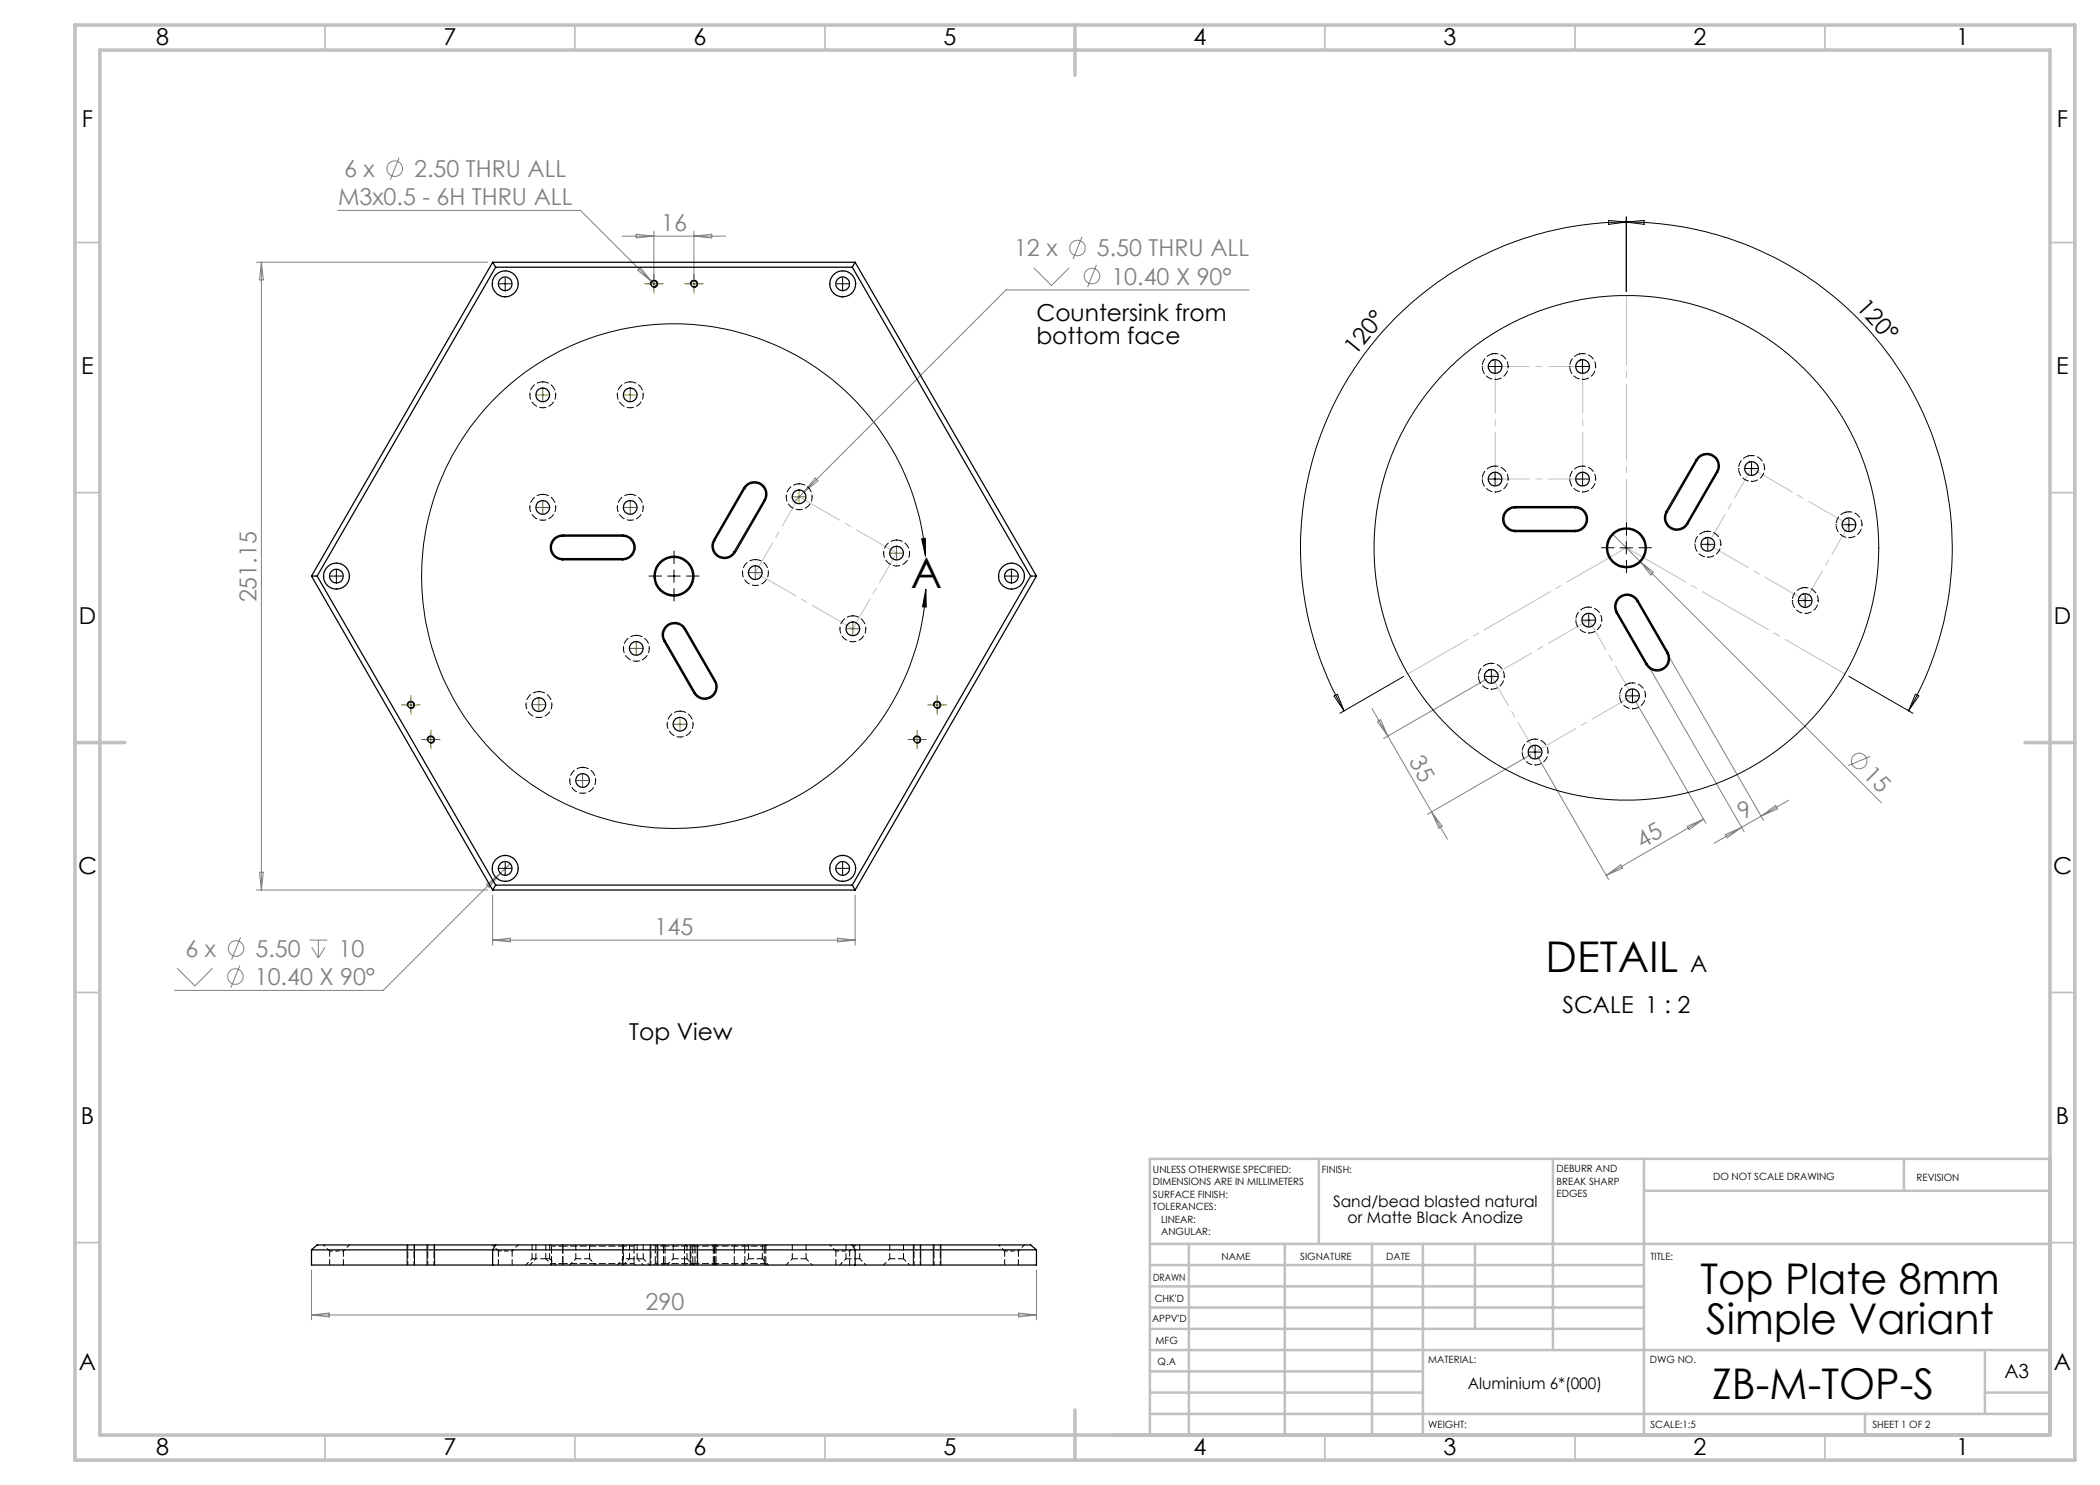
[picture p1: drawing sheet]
<svg xmlns="http://www.w3.org/2000/svg" width="420mm" height="297mm" viewBox="0 0 420 297" stroke-linecap="round" stroke-linejoin="round" font-family="sans-serif">
<g fill="none" stroke="#808080" stroke-width=".2">
<path d="M79.8 31.5l-1.7 4.4M51.3 52.5h46.2M52.3 52.5v125.5M52.3 52.5l.4 3.5h-.8zM67.6 42.1h48.5l15.1 15.1M124.4 47.2h20.7M127.2 46.8l3.6 .4-3.6 .4zM128.1 53.5l2.3 2.8-2.8-2.2zM130.8 46.2v9.6M138.8 46.2v9.6M138.8 47.2l3.5-.4v.8zM206.7 53.5l3.6 3.6 3.6-3.6"/>
<path d="M216.4 47.4l-1.8 4.4M219.3 53l-1.8 4.4M249.8 58h-48.6l-42.3 42.3M163.1 95.6l.5 .6-2.8 2.2zM322.6 106.9l5.3 5.3M327.9 112.2l48.4 48.3M327.9 112.2l2.8 2.3-.5 .5zM297.4 135.8l-20.7 11.9M330 133.7l18.8 32.6M333.9 131.4l18.8 32.7M274.4 141.7l11.9 20.7M275.5 144.3l.6-.4 1.5 3.3z"/>
<path d="M306.1 150.9l-20.6 12M307.5 151.3l14.2 24.6M327 140l14.2 24.7M374.1 151.3l-4.5 1.8M51.3 178h46.2M51.9 174.4h.8l-.4 3.6zM97.3 176.9l2.8-2.2-2.3 2.7zM98.5 179v10M102 172.7l-25.4 25.4h-41.7M171 179v10M286.3 162.4l3.2 5.4M286.3 162.4l2.1 2.8-.6 .4z"/>
<path d="M321.2 175.1l2.9-2.1 .4 .6zM337.5 165.3l3.2-1.5-2.9 2.1zM340.7 163.8l-19.5 11.3M345.1 166.9l3.2-1.4-2.9 2.1zM348.3 165.5l-5.5 3.2M352.2 163.2l2.9-2.1 .4 .7zM357.7 160.1l-9.4 5.4M35.4 193.6l3.6 3.6 3.5-3.6M48 193.1l-1.8 4.4M48.1 187.5l-1.8 4.4M61.9 188h3.6M62.3 189.4l1.4 2.2"/>
<path d="M63.7 188v3.6M65 189.4l-1.3 2.2M98.5 188h72.5M98.5 188l3.6-.4v.8zM167.5 187.6l3.5 .4-3.5 .4zM62.3 254v10M207.3 254v10M62.3 263h145M62.3 263l3.5-.4v.8zM203.7 262.6l3.6 .4-3.6 .4z"/>
<circle cx="78.9" cy="33.7" r="1.56"/>
<circle cx="215.5" cy="49.6" r="1.56"/>
<circle cx="218.4" cy="55.2" r="1.56"/>
<circle cx="371.8" cy="152.2" r="1.56"/>
<circle cx="47.1" cy="195.3" r="1.56"/>
<circle cx="47.2" cy="189.7" r="1.56"/>
</g>
<g fill="none" stroke="#000" stroke-width=".2">
<path d="M99.8 56.8h2.5M101 55.5v2.5M130.1 57a.75 .75 0 0 1 .6-1 .75 .75 0 0 1 .8 .8 .75 .75 0 0 1-.9 .7M138.1 57a.75 .75 0 0 1 .6-1 .75 .75 0 0 1 .8 .8 .75 .75 0 0 1-.9 .7M167.3 56.8h2.5M168.5 55.5v2.5M321.7 44.1l3.6 .3-3.6 .5zM325.3 43.4v14.9M325.3 44.4l3.5-.3v.8zM325.3 44.4a65.2 65.2 0 0 1 56.4 97.8M325.3 44.4a65.2 65.2 0 0 0-56.5 97.8M297.8 73.3h2.5"/>
<path d="M299 72.1v2.5M315.3 73.3h2.5M316.5 72.1v2.5M297.8 95.8h2.5M299 94.6v2.5M315.3 95.8h2.5M316.5 94.6v2.5M349.1 93.7h2.4M350.3 92.5v2.5M66 115.2h2.5M67.3 114v2.5M133.5 115.2h2.5"/>
<path d="M134.8 114v2.5M184.3 107.8l.8-.1v3.6zM185.1 111.3a50.5 50.5 0 0 0-75.9-39.6 50.5 50.5 0 0 0-2.3 85.5 50.5 50.5 0 0 0 77.9-35.4l.4-4M185.2 117.8v3.6h-.7zM201 115.2h2.6M202.3 114v2.5M324 109.6h2.5M325.3 108.3v2.5M340.3 108.9h2.5M341.6 107.6v2.5M361 118.9v2.5M368.5 104.9h2.6"/>
<path d="M369.8 103.7v2.5M266.8 139.2l.7-.4 1.3 3.4zM280.7 135.3l-12.7 7.4M297 135.3h2.5M298.3 134v2.5M316.5 124h2.5M317.7 122.8v2.5M325.2 139.2h2.5M326.5 137.9v2.5M359.8 120.1h2.5M369.7 135.3l12.9 7.4M383.1 138.8l.7 .4-2.1 3z"/>
<path d="M81.5 141.2a.74 .74 0 0 1 .6-.9 .74 .74 0 0 1 .8 .8 .74 .74 0 0 1-.9 .6M85.4 148.1a.75 .75 0 0 1 .7-.9 .75 .75 0 0 1 .8 .8 .75 .75 0 0 1-.9 .7M182.7 148.1a.75 .75 0 0 1 .7-.9 .75 .75 0 0 1 .8 .8 .75 .75 0 0 1-1 .7M186.7 141.2a.75 .75 0 0 1 .6-1 .75 .75 0 0 1 .9 .8 .75 .75 0 0 1-1 .7M305.8 150.4h2.5M307 149.2v2.5M99.8 173.7h2.5M101 172.4v2.5M167.3 173.7h2.5M168.5 172.4v2.5M81.4 249v4M82.9 249v4"/>
<path d="M85.4 249v4M86.9 249v4M130 249v4M131.6 249v4M138 249v4M139.5 249v4M182.7 249v4M184.1 249v4M186.7 249v4M188.2 249v4"/>
<circle cx="325.3" cy="109.6" r="50.5"/>
</g>
<path d="M299 73.3v22.5M316.5 95.8v-22.5M350.3 93.7l19.5 11.2M151.1 114.5l19.5 11.3M179.3 110.6l-19.5-11.2M317.8 124l-19.5 11.3M361.1 120.1l-19.5-11.3M307 150.4l19.5-11.2" fill="none" stroke="#c0c0c0" stroke-width=".2" stroke-dasharray="15.2 1.3 1.3 1.3" stroke-dashoffset="5.9"/>
<path d="M316.5 73.3h-17.5M159.8 99.4l-8.7 15.1M299 95.8h17.5M341.6 108.8l8.7-15.1M369.8 104.9l-8.7 15.2M170.6 125.8l8.7-15.2M298.3 135.3l8.7 15.1M326.5 139.2l-8.7-15.2" fill="none" stroke="#c0c0c0" stroke-width=".2" stroke-dasharray="15.2 1.3 1.3 1.3" stroke-dashoffset="8.4"/>
<path d="M325.3 109.6v-50.3M325.3 109.6l-43.7 25.2M325.3 109.6l43.6 25.1" fill="none" stroke="#c0c0c0" stroke-width=".2" stroke-dasharray="15.2 1.3 1.3 1.3" stroke-dashoffset="1.5"/>
<g fill="none" stroke="#c0c0c0" stroke-width=".35">
<path d="M65 5v5M115 5v5M165 5v5M265 5v5M315 5v5M365 5v5M15 48.5h5M410 48.5h5M15 98.5h5M410 98.5h5M15 198.5h5M410 198.5h5"/>
<path d="M15 248.5h5M410 248.5h5M65 287v5M115 287v5M165 287v5M265 287v5M315 287v5M365 287v5"/>
</g>
<g fill="none" stroke="#c0c0c0" stroke-width=".5">
<path d="M263.8 231.8v17M310.6 231.8v38.2M328.8 231.8v55.2M328.8 238.2h81.2M380.8 231.8v6.4M410 231.8h-180v55.2M230 248.8h180M230 257.3h98.8M230 253h98.8M237.8 248.8v38.2M257 248.8v38.2M274.4 248.8v38.2"/>
<path d="M284.6 248.8v38.2M295 248.8v17M230 265.8h98.8M230 261.5h98.8M230 278.5h54.6M230 274.3h54.6M230 270h180M397 278.5h13M397 270v12.8M230 282.8h180M373 282.8v4.2"/>
</g>
<path d="M15 5h400v287h-400zM20 10h390v277h-390zM215 5v10M15 148.5h10M405 148.5h10M215 282v10" fill="none" stroke="#c0c0c0" stroke-width=".7"/>
<g fill="none" stroke="#000" stroke-width=".2" stroke-dasharray="15.2 1.3 1.3 1.3">
<path d="M98.6 56.8h-.2M101.1 54.3v-.2M101.1 59.3v.1M103.6 56.8h.1M166.1 56.8h-.2M168.6 54.3v-.2M168.6 59.3v.1M171.1 56.8h.1M296.5 73.3h-.1M299 70.8v-.1M299 75.8v.1M301.5 73.3h.2"/>
<path d="M314 73.3h-.1M316.5 70.8v-.1M316.5 75.8v.1M319 73.3h.2M296.5 95.8h-.1M299 93.3v-.1M299 98.3v.1M301.5 95.8h.2M314 95.8h-.1M316.5 93.3v-.1M316.5 98.3v.1M319 95.8h.2"/>
<path d="M347.8 93.7h-.1M350.3 91.2v-.1M350.3 96.2v.1M352.8 93.7h.2M64.8 115.2h-.1M67.3 112.7v-.1M67.3 117.7v.1M69.8 115.2h.1M132.3 115.2h-2.5M134.8 112.7v-2.5M134.8 117.7v2.5M137.3 115.2h2.5"/>
<path d="M199.8 115.2h-.1M202.3 112.7v-.1M202.3 117.7v.1M204.8 115.2h.1M322.8 109.6h-2.5M325.3 107.1v-2.5M325.3 112.1v2.5M327.8 109.6h2.5M339.1 108.8h-.1M341.6 106.3v-.1M341.6 111.3v.2M344.1 108.8h.1"/>
<path d="M361.1 117.6v-.1M367.3 104.9h-.1M369.8 102.4v-.1M369.8 107.4v.2M372.3 104.9h.1M295.8 135.3h-.1M298.3 132.8v-.2M298.3 137.8v.1M300.8 135.3h.1M315.3 124h-.2M317.8 121.5v-.1M317.8 126.5v.1"/>
<path d="M320.3 124h.1M324 139.2h-.1M326.5 136.7v-.2M329 139.2h.1M358.6 120.1h-.2M361.1 122.6v.1M363.6 120.1h.1M304.5 150.4h-.1M307 147.9v-.1M307 152.9v.1M309.5 150.4h.1M326.5 141.7v.1"/>
<path d="M98.6 173.7h-.2M101.1 171.2v-.2M101.1 176.2v.1M103.6 173.7h.1M166.1 173.7h-.2M168.6 171.2v-.2M168.6 176.2v.1M171.1 173.7h.1"/>
</g>
<g fill="none" stroke="#808000" stroke-width=".2" stroke-dasharray="15.2 1.3 1.3 1.3">
<path d="M129.6 56.8h-.7M130.8 55.5v-.6M130.8 58v.6M132.1 56.8h.6M137.6 56.8h-.7M138.8 55.5v-.6M138.8 58v.6M140.1 56.8h.6M106.1 79h-.2M108.6 76.5v-.2M111.1 79h.1M123.6 79h-.2"/>
<path d="M126.1 76.5v-.2M128.6 79h.1M108.6 81.5v.1M108.6 99v-.2M126.1 81.5v.1M126.1 99v-.2M157.3 99.4h-.1M159.8 96.9v-.2M162.3 99.4h.2M106.1 101.5h-.2M108.6 104v.1M111.1 101.5h.1"/>
<path d="M123.6 101.5h-.2M126.1 104v.1M128.6 101.5h.1M148.6 114.5h-.1M151.1 112v-.1M151.1 117v.1M153.6 114.5h.1M159.8 101.9v.1M176.8 110.6h-.1M179.3 108.1v-.1M179.3 113.1v.1M181.8 110.6h.1"/>
<path d="M82.2 139.7v-.6M107.8 138.4v-.1M124.8 129.7h-.2M127.3 127.2v-.2M127.3 132.2v.1M129.8 129.7h.1M168.1 125.8h-.2M170.6 123.3v-.2M170.6 128.3v.1M173.1 125.8h.1M187.4 139.7v-.6M80.9 141h-.6"/>
<path d="M82.2 142.2v.6M83.4 141h.7M84.9 147.9h-.6M86.2 146.7v-.7M86.2 149.2v.6M87.4 147.9h.7M105.3 140.9h-.1M107.8 143.4v.1M110.3 140.9h.1M114 156.1h-.1M116.5 153.6v-.2M116.5 158.6v.1"/>
<path d="M119 156.1h.2M133.5 144.8h-.1M136 142.3v-.1M136 147.3v.1M138.5 144.8h.1M182.2 147.9h-.6M183.4 146.7v-.7M183.4 149.2v.6M184.7 147.9h.6M186.2 141h-.6M187.4 142.2v.6M188.7 141h.6"/>
</g>
<g fill="none" stroke="#808000" stroke-width=".2">
<path d="M129.5 56.8h2.5M130.8 55.5v2.5M137.5 56.8h2.6M138.8 55.5v2.5M107.3 79h2.5M108.5 77.7v2.5M124.8 79h2.5M126 77.7v2.5M158.6 99.4h2.5M159.8 98.1v2.5M107.3 101.5h2.5M108.5 100.2v2.5"/>
<path d="M124.8 101.5h2.5M126 100.2v2.5M149.8 114.5h2.5M151.1 113.3v2.5M178 110.6h2.6M179.3 109.4v2.5M82.2 139.7v2.5M107.8 139.7v2.5M126 129.7h2.5M127.2 128.4v2.5M169.3 125.8h2.5M170.6 124.5v2.5"/>
<path d="M187.4 139.7v2.5M80.9 141h2.5M84.9 147.9h2.5M86.1 146.7v2.5M106.5 140.9h2.5M115.3 156.1h2.5M116.5 154.8v2.5M134.8 144.8h2.5M136 143.6v2.5M182.2 147.9h2.5M183.4 146.7v2.5M186.2 141h2.5"/>
</g>
<path d="M184.3 107.8l.8-.1v3.6zM185.2 117.8v3.6h-.7z" fill="#000"/>
<g fill="none" stroke="#000" stroke-width=".25">
<path d="M98.5 52.5l.6 .9M98.5 52.5h72.5M98.5 52.5l-36.2 62.7M99.1 53.4h71.4M99.1 53.4l-35.7 61.8M170.5 53.4l35.6 61.8M171 52.5l-.5 .9M171 52.5l36.3 62.7M148.7 97.6a2.51 2.51 0 0 1 3.5-.9 2.51 2.51 0 0 1 .9 3.4M148.7 97.6l-6 10.4M148.7 97.6l.2 .1M148.9 97.7a2.26 2.26 0 0 1 3.1-.8 2.26 2.26 0 0 1 .9 3.1"/>
<path d="M148.9 97.7l-6 10.4M152.9 100l.2 .1M152.9 100l-6.1 10.3M339.2 91.9a2.49 2.49 0 0 1 3.4-.9 2.49 2.49 0 0 1 .9 3.4M339.2 91.9l-6 10.4M339.2 91.9l.2 .1M339.4 92a2.24 2.24 0 0 1 3.1-.8 2.24 2.24 0 0 1 .8 3.1M339.4 92l-6 10.4M343.3 94.3l.2 .1M343.3 94.3l-6 10.4M343.5 94.4l-6 10.4M62.3 115.2h1.1"/>
<path d="M62.3 115.2l36.2 62.8M63.4 115.2l35.7 61.8M112.5 107a2.49 2.49 0 0 0-2.5 2.5 2.49 2.49 0 0 0 2.5 2.5M112.5 107.2a2.24 2.24 0 0 0-2.2 2.3 2.24 2.24 0 0 0 2.2 2.2M112.5 112h12M112.5 107h12M112.5 107v.2M112.5 111.7v.3M112.5 107.2h12M112.5 111.7h12M124.5 107a2.49 2.49 0 0 1 2.6 2.5 2.49 2.49 0 0 1-2.6 2.5M124.5 107.2a2.24 2.24 0 0 1 2.3 2.3 2.24 2.24 0 0 1-2.3 2.2"/>
<path d="M124.5 107v.2M124.5 111.7v.3M142.7 108a2.51 2.51 0 0 0 1 3.4 2.51 2.51 0 0 0 3.4-.9M142.7 108l.2 .1M142.9 108.1a2.24 2.24 0 0 0 .8 3.1 2.24 2.24 0 0 0 3.1-.9M146.8 110.3l.3 .2M153.1 100.1l-6 10.4M206.1 115.2h1.2M206.1 115.2l-35.6 61.8M207.3 115.2l-36.3 62.8M303 101.3a2.5 2.5 0 0 0-2.5 2.5 2.5 2.5 0 0 0 2.5 2.5M303 101.6a2.26 2.26 0 0 0-2.2 2.2 2.26 2.26 0 0 0 2.2 2.3"/>
<path d="M303 106.3h12M303 101.3h12M303 101.3v.3M303 106.1v.2M303 101.6h12M303 106.1h12M315 101.3a2.5 2.5 0 0 1 2.5 2.5 2.5 2.5 0 0 1-2.5 2.5M315 101.6a2.26 2.26 0 0 1 2.3 2.2 2.26 2.26 0 0 1-2.3 2.3M315 101.3v.3M315 106.1v.2M333.2 102.3a2.51 2.51 0 0 0 .9 3.4 2.51 2.51 0 0 0 3.4-.9M333.2 102.3l.2 .1"/>
<path d="M333.4 102.4a2.24 2.24 0 0 0 .9 3.1 2.24 2.24 0 0 0 3-.8M337.3 104.7l.2 .1M132.8 128.2l6 10.4M133 128.1l-.2 .1M133 128.1l6 10.4M136.9 125.9a2.24 2.24 0 0 0-3.1-.9 2.24 2.24 0 0 0-.8 3.1M136.9 125.9l6 10.3M137.1 125.7a2.49 2.49 0 0 0-3.4-.9 2.49 2.49 0 0 0-.9 3.4M137.1 125.7l6 10.4M137.1 125.7l-.2 .2M139 138.5l-.2 .1M142.9 136.2a2.24 2.24 0 0 1-.8 3.1 2.24 2.24 0 0 1-3.1-.8"/>
<path d="M143.1 136.1a2.49 2.49 0 0 1-.9 3.5 2.49 2.49 0 0 1-3.4-1M143.1 136.1l-.2 .1M323.3 122.6l5.9 10.4M323.5 122.4l-.2 .2M323.5 122.4l6 10.5M327.4 120.2a2.26 2.26 0 0 0-3.1-.8 2.26 2.26 0 0 0-.8 3M327.4 120.2l6 10.4M327.6 120.1a2.51 2.51 0 0 0-3.4-.9 2.51 2.51 0 0 0-.9 3.4M327.6 120.1l6 10.4M327.6 120.1l-.2 .1M329.5 132.9l-.3 .1M333.4 130.6a2.26 2.26 0 0 1-.9 3.1 2.26 2.26 0 0 1-3-.8"/>
<path d="M333.6 130.5a2.51 2.51 0 0 1-.9 3.4 2.51 2.51 0 0 1-3.5-.9M333.6 130.5l-.2 .1M98.5 178h72.5M99.1 177h71.4M99.1 177l-.6 1M170.5 177l.5 1M62.3 250v3h145v-3M62.3 250h145M62.3 250l1.1-1h142.7l1.2 1M99.1 249l-.6 1v3M170.5 249l.5 1v3"/>
<circle cx="101" cy="56.8" r="2.6"/>
<circle cx="101" cy="56.8" r="1.37"/>
<circle cx="130.8" cy="56.8" r=".62"/>
<circle cx="138.8" cy="56.8" r=".62"/>
<circle cx="168.5" cy="56.8" r="2.59"/>
<circle cx="168.5" cy="56.8" r="1.38"/>
<circle cx="108.5" cy="79" r="1.38"/>
<circle cx="126" cy="79" r="1.38"/>
<circle cx="299" cy="73.3" r="1.38"/>
<circle cx="316.5" cy="73.3" r="1.38"/>
<circle cx="159.8" cy="99.4" r="1.37"/>
<circle cx="299" cy="95.8" r="1.38"/>
<circle cx="316.5" cy="95.8" r="1.38"/>
<circle cx="350.3" cy="93.7" r="1.38"/>
<circle cx="67.3" cy="115.2" r="1.37"/>
<circle cx="67.3" cy="115.2" r="2.59"/>
<circle cx="108.5" cy="101.5" r="1.38"/>
<circle cx="126" cy="101.5" r="1.38"/>
<circle cx="134.8" cy="115.2" r="4"/>
<circle cx="134.8" cy="115.2" r="3.8"/>
<circle cx="151.1" cy="114.5" r="1.36"/>
<circle cx="179.3" cy="110.6" r="1.38"/>
<circle cx="202.3" cy="115.2" r="2.6"/>
<circle cx="202.3" cy="115.2" r="1.37"/>
<circle cx="325.3" cy="109.6" r="4"/>
<circle cx="325.3" cy="109.6" r="3.8"/>
<circle cx="341.6" cy="108.9" r="1.38"/>
<circle cx="369.8" cy="105" r="1.38"/>
<circle cx="127.3" cy="129.7" r="1.37"/>
<circle cx="170.6" cy="125.8" r="1.38"/>
<circle cx="298.3" cy="135.3" r="1.38"/>
<circle cx="317.8" cy="124" r="1.37"/>
<circle cx="326.5" cy="139.2" r="1.38"/>
<circle cx="361" cy="120.1" r="1.37"/>
<circle cx="82.2" cy="141" r=".61"/>
<circle cx="86.2" cy="147.9" r=".63"/>
<circle cx="107.8" cy="140.9" r="1.38"/>
<circle cx="116.5" cy="156.1" r="1.37"/>
<circle cx="136" cy="144.8" r="1.37"/>
<circle cx="183.4" cy="147.9" r=".62"/>
<circle cx="187.4" cy="141" r=".62"/>
<circle cx="307" cy="150.4" r="1.38"/>
<circle cx="101" cy="173.7" r="2.6"/>
<circle cx="101.1" cy="173.7" r="1.36"/>
<circle cx="168.5" cy="173.7" r="2.59"/>
<circle cx="168.6" cy="173.7" r="1.37"/>
</g>
<path d="M65.9 250.2h1.4M67.3 250.2h1.4M99.7 250.2h1.4M101.1 250.2h1.3M143.2 249.2h3.7M146.9 252.7h-3.7M167.2 250.2h1.4M168.6 250.2h1.3M200.9 250.2h1.4M202.3 250.2h1.4" fill="none" stroke="#000" stroke-width=".2" stroke-dasharray="1.3 .6" stroke-dashoffset=".7"/>
<g fill="none" stroke="#000" stroke-width=".2" stroke-dasharray="1.3 .6" stroke-dashoffset=".2">
<path d="M65.9 250.2v2.8M68.7 253v-2.8M99.7 250.2v2.8M102.4 253v-2.8M106.4 249v2.7M107.2 249v2.7M109.2 251.7h-2.8M109.2 251.7v-2.7M109.9 251.7v-2.7M115.2 249v2.7M117.9 251.7h-2.7M117.9 251.7v-2.7"/>
<path d="M124.7 249v2.7M125.9 249v2.7M127.4 251.7v-2.7M128.6 251.7h-2.7M128.6 251.7v-2.7M134.6 249v2.7M137.4 251.7h-2.8M137.4 251.7v-2.7M149.7 249v2.7M152.5 251.7h-2.8M152.5 251.7v-2.7M158.5 249v2.7"/>
<path d="M161.2 251.7h-2.7M161.2 251.7v-2.7M167.2 250.2v2.8M169.2 249v2.7M169.9 253v-2.8M171.9 251.7h-2.7M171.9 251.7v-2.7M177.9 249v2.7M180.7 251.7h-2.8M180.7 251.7v-2.7M200.9 250.2v2.8M203.7 253v-2.8"/>
</g>
<g fill="none" stroke="#000" stroke-width=".2" stroke-dasharray="1.3 .6">
<path d="M148.7 97.6l.3 .1M339.2 91.9l.2 .1M343.6 94.4l-.3-.1M112.6 107.2v-.2M112.6 111.7v.3M124.6 107v.2M124.6 112v-.3M143 108.1l-.3-.1M146.9 110.3l.2 .2M153.1 100.1l-.2-.2M303 101.6v-.3M303 106.1v.2"/>
<path d="M315 101.3v.3M315 106.3v-.2M333.4 102.4l-.2-.1M337.3 104.7l.3 .1M132.8 128.2l.2-.1M137.1 125.7l-.2 .1M139 138.5l-.2 .1M142.9 136.2l.2-.1M323.3 122.6l.2-.2M327.6 120.1l-.2 .1M329.5 132.8l-.2 .1M333.4 130.6l.2-.2"/>
<path d="M110.1 249l.2 .2M110.3 252.7l-.2 .3M112.6 249v.2M112.6 252.7v.3M124.6 249.2v-.2M124.6 253v-.3M126.8 249.2l.3-.2M127.1 253l-.3-.3M130.8 249l.3 .2M131.1 252.7l-.3 .3M132.5 249l.2 .2M132.7 249.2h.3"/>
<path d="M132.7 252.7l-.2 .3M132.8 253l.2-.3M133 252.7h-.3M133 249.2l-.2-.2M136.9 249.2l.2-.2M137.1 253l-.2-.3M138.6 249.2l.2-.2M138.8 249l.2 .2M138.8 253l-.2-.3M139 252.7l-.2 .3M142.4 249l.3 .2M142.7 252.7l-.3 .3"/>
<path d="M142.7 249l.3 .2M142.9 252.7l.2 .3M143 252.7l-.3 .3M143.1 249l-.2 .2M143.2 249.2l.3-.2M143.5 253l-.3-.3M146.9 252.7l.2 .3M147.1 249l-.2 .2M148.7 253l.3-.3M149 249.2l-.3-.2M152.9 249.2h.3M152.9 249.2l.2-.2"/>
<path d="M153.1 253l-.2-.3M153.2 252.7h-.3M153.2 249.2l.2-.2M153.4 253l-.2-.3"/>
</g>
<path d="M109.9 251.7h-.7M139 249.2h4.2M143.2 252.7h-4.2" fill="none" stroke="#000" stroke-width=".2" stroke-dasharray="1.3 .6" stroke-dashoffset=".4"/>
<g fill="none" stroke="#000" stroke-width=".2" stroke-dasharray="1.3 .6" stroke-dashoffset="-.2">
<path d="M110.3 249.2v3.5M112.6 249.2v3.5M124.6 249.2v3.5M126.8 252.7v-3.5M131.1 249.2v3.5M132.7 249.2v3.5M133 249.2v3.5M136.9 249.2v3.5M138.6 252.7v-3.5M139 249.2v3.5M142.7 249.2v3.5M142.9 249.2v3.5"/>
<path d="M143 249.2v3.5M143.2 252.7v-3.5M146.9 249.2v3.5M149 249.2v3.5M152.9 249.2v3.5M153.2 252.7v-3.5"/>
</g>
<g fill="none" stroke="#000" stroke-width=".2" stroke-dasharray="1.3 .6" stroke-dashoffset=".5">
<path d="M81.6 249v4M82.8 253v-4M85.6 249v4M86.8 253v-4M110.3 249.2h2.3M112.6 252.7h-2.3M124.6 249.2h2.2M126.8 252.7h-2.2M130.2 249v4M131.4 253v-4M133 249.2h6M138.2 249v4"/>
<path d="M139 252.7h-6M139.4 253v-4M146.9 249.2h6M152.9 252.7h-6M182.8 249v4M184.1 253v-4M186.8 249v4M188.1 253v-4"/>
</g>
<path d="M131.1 249.2h1.6M132.7 252.7h-1.6" fill="none" stroke="#000" stroke-width=".2" stroke-dasharray="1.3 .6" stroke-dashoffset=".8"/>
<path d="M112.6 249.2h12M124.6 252.7h-12" fill="none" stroke="#000" stroke-width=".2" stroke-dasharray="1.3 .6" stroke-dashoffset=".3"/>
<path d="M125.9 251.7h-1.2" fill="none" stroke="#000" stroke-width=".2" stroke-dasharray="1.3 .6" stroke-dashoffset=".6"/>
<g fill="none" stroke="#000" stroke-width=".2" stroke-dasharray="1.3 .6" stroke-dashoffset=".9">
<path d="M64.7 249l1.2 1.2M68.7 250.2l1.2-1.2M98.5 249l1.2 1.2M102.4 250.2l1.3-1.2M106.4 251.7l-1.2 1.3M107.2 251.7l-1.2 1.3M110.4 253l-1.2-1.3M111.2 253l-1.3-1.3M115.2 251.7l-1.3 1.3M119.1 253l-1.2-1.3M124.7 251.7l-1.2 1.3M125.9 251.7l-1.2 1.3"/>
<path d="M128.7 253l-1.3-1.3M129.9 253l-1.3-1.3M134.6 251.7l-1.2 1.3M138.6 253l-1.2-1.3M149.7 251.7l-1.2 1.3M153.7 253l-1.2-1.3M158.5 251.7l-1.3 1.3M162.4 253l-1.2-1.3M166 249l1.2 1.2M169.2 251.7l-1.2 1.3M169.9 250.2l1.3-1.2M173.2 253l-1.3-1.3"/>
<path d="M177.9 251.7l-1.2 1.3M181.9 253l-1.2-1.3M199.7 249l1.2 1.2M203.7 250.2l1.2-1.2"/>
</g>
<g fill="none" stroke="#000" stroke-width=".2" stroke-dasharray="1.3 .6" stroke-dashoffset=".1">
<path d="M108.6 76.4a2.6 2.6 0 0 1 2.3 3.7 2.6 2.6 0 0 1-4.4 .5 2.6 2.6 0 0 1 1.5-4.2h.6M126.1 76.4a2.6 2.6 0 0 1 2.3 3.7 2.6 2.6 0 0 1-4.4 .5 2.6 2.6 0 0 1 1.5-4.2h.6M298.4 70.8a2.6 2.6 0 0 1 3.2 3.1 2.6 2.6 0 0 1-4.2 1.5 2.6 2.6 0 0 1 .5-4.4l.5-.2M315.9 70.8a2.6 2.6 0 0 1 3.2 3.1 2.6 2.6 0 0 1-4.2 1.5 2.6 2.6 0 0 1 .5-4.4l.5-.2M108.6 98.9a2.6 2.6 0 0 1 2.3 3.7 2.6 2.6 0 0 1-4.4 .5 2.6 2.6 0 0 1 1.5-4.2h.6M126.1 98.9a2.6 2.6 0 0 1 2.3 3.7 2.6 2.6 0 0 1-4.4 .5 2.6 2.6 0 0 1 1.5-4.2h.6M159.8 96.8a2.6 2.6 0 0 1 2.4 3.7 2.6 2.6 0 0 1-4.4 .5 2.6 2.6 0 0 1 1.4-4.2h.6M298.4 93.3a2.6 2.6 0 0 1 3.2 3.1 2.6 2.6 0 0 1-4.2 1.5 2.6 2.6 0 0 1 .5-4.4l.5-.2M315.9 93.3a2.6 2.6 0 0 1 3.2 3.1 2.6 2.6 0 0 1-4.2 1.5 2.6 2.6 0 0 1 .5-4.4l.5-.2M349.7 91.2a2.6 2.6 0 0 1 3.2 3 2.6 2.6 0 0 1-4.2 1.5 2.6 2.6 0 0 1 .5-4.3l.5-.2M151.1 111.9a2.6 2.6 0 0 1 2.3 3.7 2.6 2.6 0 0 1-4.3 .5 2.6 2.6 0 0 1 1.4-4.1l.6-.1M179.3 108a2.6 2.6 0 0 1 2.4 3.7 2.6 2.6 0 0 1-4.4 .5 2.6 2.6 0 0 1 1.4-4.1l.6-.1"/>
<path d="M341 106.3a2.6 2.6 0 0 1 3.1 3.1 2.6 2.6 0 0 1-4.1 1.5 2.6 2.6 0 0 1 .4-4.4l.6-.2M360.5 117.6a2.6 2.6 0 0 1 3.1 3 2.6 2.6 0 0 1-4.1 1.6 2.6 2.6 0 0 1 .4-4.4l.6-.2M369.2 102.4a2.6 2.6 0 0 1 3.2 3.1 2.6 2.6 0 0 1-4.2 1.5 2.6 2.6 0 0 1 .4-4.4l.6-.2M107.8 138.3a2.6 2.6 0 0 1 2.3 3.7 2.6 2.6 0 0 1-4.3 .5 2.6 2.6 0 0 1 1.4-4.1l.6-.1M127.3 127.1a2.6 2.6 0 0 1 2.3 3.7 2.6 2.6 0 0 1-4.3 .5 2.6 2.6 0 0 1 1.4-4.2h.6M170.6 123.2a2.6 2.6 0 0 1 2.3 3.7 2.6 2.6 0 0 1-4.3 .5 2.6 2.6 0 0 1 1.4-4.2h.6M297.7 132.7a2.6 2.6 0 0 1 3.1 3.1 2.6 2.6 0 0 1-4.1 1.5 2.6 2.6 0 0 1 .4-4.4l.6-.2M317.2 121.5a2.6 2.6 0 0 1 3.1 3.1 2.6 2.6 0 0 1-4.1 1.5 2.6 2.6 0 0 1 .4-4.4l.6-.2M325.9 136.6a2.6 2.6 0 0 1 3.2 3.1 2.6 2.6 0 0 1-4.2 1.5 2.6 2.6 0 0 1 .4-4.4l.6-.2M116.5 153.5a2.6 2.6 0 0 1 2.4 3.7 2.6 2.6 0 0 1-4.4 .5 2.6 2.6 0 0 1 1.4-4.2h.6M136 142.2a2.6 2.6 0 0 1 2.4 3.7 2.6 2.6 0 0 1-4.4 .6 2.6 2.6 0 0 1 1.4-4.2l.6-.1M306.4 147.9a2.6 2.6 0 0 1 3.2 3.1 2.6 2.6 0 0 1-4.2 1.5 2.6 2.6 0 0 1 .5-4.4l.5-.2"/>
</g>
<g font-size="8.5">
<text x="182.2" y="117.6">A</text>
<text x="309.1" y="194.5">DETAIL</text>
<text x="340.1" y="258.8">Top Plate 8mm</text>
<text x="341.2" y="266.9">Simple Variant</text>
<text x="342.4" y="279.7">ZB-M-TOP-S</text>
</g>
<g font-size="4.7">
<text x="31.2" y="9">8</text>
<text x="88.7" y="9">7</text>
<text x="138.7" y="9">6</text>
<text x="188.7" y="9">5</text>
<text x="238.7" y="9">4</text>
<text x="288.7" y="9">3</text>
<text x="338.7" y="9">2</text>
<text x="391.2" y="9">1</text>
<text x="16.4" y="25.5">F</text>
<text x="411.4" y="25.5">F</text>
<text x="207.3" y="64.3">Countersink from</text>
<text x="371.1" y="61.5" transform="rotate(48 371.1 61.5)">120°</text>
<text x="207.3" y="68.8">bottom face</text>
<text x="271.1" y="71.3" transform="rotate(-51 271.1 71.3)">120°</text>
<text x="16.3" y="74.7">E</text>
<text x="411.3" y="74.7">E</text>
<text x="15.8" y="124.7">D</text>
<text x="410.8" y="124.7">D</text>
<text x="15.6" y="174.7">C</text>
<text x="410.6" y="174.7">C</text>
<text x="338" y="194.4">A</text>
<text x="312.5" y="202.7">SCALE 1 : 2</text>
<text x="125.8" y="207.9">Top View</text>
<text x="16.2" y="224.7">B</text>
<text x="411.2" y="224.7">B</text>
<text x="15.8" y="274">A</text>
<text x="410.8" y="274">A</text>
<text x="31.2" y="291">8</text>
<text x="88.7" y="291">7</text>
<text x="138.7" y="291">6</text>
<text x="188.7" y="291">5</text>
<text x="238.7" y="291">4</text>
<text x="288.7" y="291">3</text>
<text x="338.7" y="291">2</text>
<text x="391.2" y="291">1</text>
</g>
<g font-size="4.7" fill="#808080">
<text x="68.8" y="35.4">6 x</text>
<text x="82.8" y="35.4">2.50 THRU ALL</text>
<text x="67.6" y="41">M3x0.5 - 6H THRU ALL</text>
<text x="132.2" y="46.2">16</text>
<text x="202.8" y="51.3">12 x</text>
<text x="219.4" y="51.3">5.50 THRU ALL</text>
<text x="222.3" y="56.9">10.40 X 90°</text>
<text x="51.3" y="120.5" transform="rotate(-90 51.3 120.5)">251.15</text>
<text x="281.7" y="152.3" transform="rotate(60 281.7 152.3)">35</text>
<text x="372.5" y="155.2" transform="rotate(45 372.5 155.2)">15</text>
<text x="348.7" y="164.1" transform="rotate(-30 348.7 164.1)">9</text>
<text x="328.4" y="169.8" transform="rotate(-30 328.4 169.8)">45</text>
<text x="37.1" y="191.4">6 x</text>
<text x="51.1" y="191.4">5.50</text>
<text x="67.7" y="191.4">10</text>
<text x="130.9" y="187">145</text>
<text x="51" y="197">10.40 X 90°</text>
<text x="129.1" y="262">290</text>
</g>
<text font-size="3.9" x="400.9" y="275.5">A3</text>
<g font-size="3.2">
<text x="266.6" y="241.4">Sand/bead blasted natural</text>
<text x="269.5" y="244.6">or Matte Black Anodize</text>
<text x="293.5" y="277.9">Aluminium 6*(000)</text>
</g>
<g font-size="2">
<text x="230.6" y="234.6">UNLESS OTHERWISE SPECIFIED:</text>
<text x="230.6" y="237.1">DIMENSIONS ARE IN MILLIMETERS</text>
<text x="230.6" y="239.6">SURFACE FINISH:</text>
<text x="264.4" y="234.6">FINISH:</text>
<text x="311.3" y="234.5">DEBURR AND</text>
<text x="311.3" y="237">BREAK SHARP</text>
<text x="311.3" y="239.5">EDGES</text>
<text x="342.6" y="236">DO NOT SCALE DRAWING</text>
<text x="383.3" y="236.2">REVISION</text>
<text x="230.6" y="242.1">TOLERANCES:</text>
<text x="232.2" y="244.6">LINEAR:</text>
<text x="232.2" y="247.1">ANGULAR:</text>
<text x="244.3" y="252">NAME</text>
<text x="260" y="251.9">SIGNATURE</text>
<text x="277.2" y="251.9">DATE</text>
<text x="330.1" y="251.9">TITLE:</text>
<text x="230.6" y="256.1">DRAWN</text>
<text x="230.9" y="260.3">CHK'D</text>
<text x="230.4" y="264.4">APPV'D</text>
<text x="231.1" y="268.8">MFG</text>
<text x="231.5" y="273">Q.A</text>
<text x="285.6" y="272.5">MATERIAL:</text>
<text x="330" y="272.5">DWG NO.</text>
<text x="285.6" y="285.5">WEIGHT:</text>
<text x="330.1" y="285.6">SCALE:1:5</text>
<text x="374.5" y="285.6">SHEET 1 OF 2</text>
</g>
</svg>
